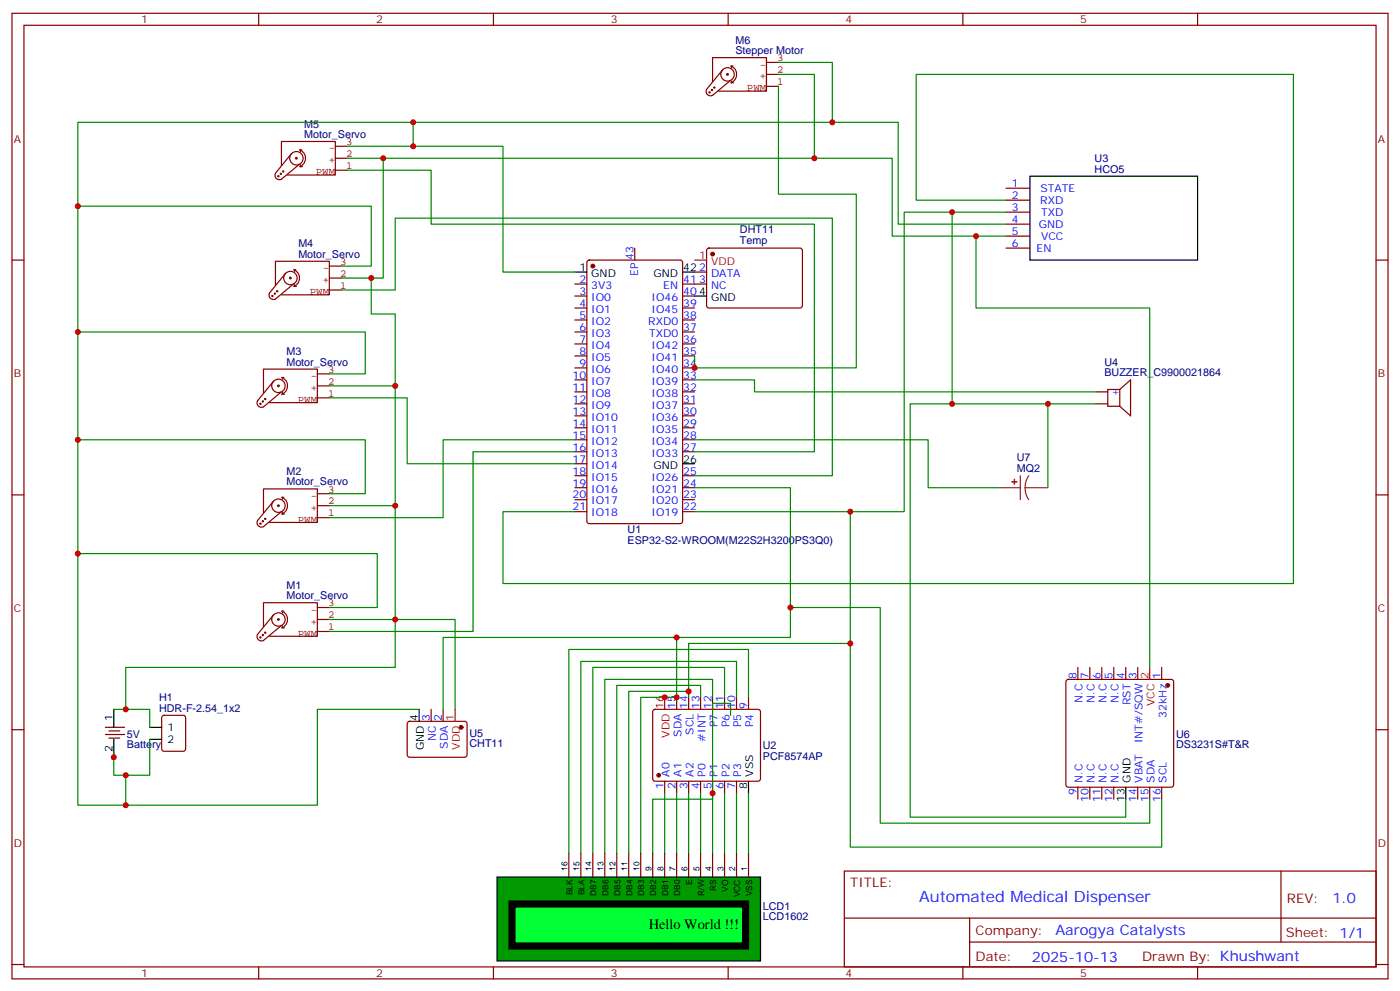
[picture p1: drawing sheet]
<svg xmlns="http://www.w3.org/2000/svg" width="412mm" height="292mm" viewBox="0 0 412 292" stroke-linecap="round" stroke-linejoin="round" font-family="sans-serif">
<g fill="none" stroke="#870000" stroke-width=".35">
<path d="M3.5 3.9h405.4v284.4h-405.4zM7.1 7.4h398.2v277.3h-398.2zM76.2 3.9v3.5M145.3 3.9v3.5M214.5 3.9v3.5M283.6 3.9v3.5M352.8 3.9v3.5M3.5 76.6h3.6M173.1 76.8l.5-.2h26.8l.6 .4 .1 76.5-.5 .6-27 .1-.7-.5v-76.4zM187 73.1v3.5M405.3 76.6h3.6M169.3 83.6h3.6"/>
<path d="M169.3 87.2h3.6M169.3 90.7h3.6M169.3 94.2h3.6M169.3 97.8h3.6M201.1 83.6h3.5M201.1 87.2h3.5M201.1 90.7h3.5M201.1 94.2h3.5M201.1 97.8h3.5M169.3 101.3h3.6M169.3 104.8h3.6M169.3 108.3h3.6"/>
<path d="M169.3 111.9h3.6M169.3 115.4h3.6M169.3 118.9h3.6M201.1 101.3h3.5M201.1 104.8h3.5M201.1 108.3h3.5M201.1 111.9h3.5M201.1 115.4h3.5M201.1 118.9h3.5M169.3 122.4h3.6M169.3 126h3.6M169.3 129.5h3.6"/>
<path d="M169.3 133h3.6M169.3 136.6h3.6M201.1 122.4h3.5M201.1 126h3.5M201.1 129.5h3.5M201.1 133h3.5M3.5 145.7h3.6M169.3 140.1h3.6M169.3 143.6h3.6M169.3 147.1h3.6M169.3 150.7h3.6M201.1 140.1h3.5"/>
<path d="M201.1 143.6h3.5M201.1 147.1h3.5M201.1 150.7h3.5M405.3 145.7h3.6M3.5 214.9h3.6M31 214.2h5.7M31 216.3h5.7M32.1 215.2h3.2M32.1 217.3h3.2M47.9 210.9l.4-.3h5.7l.6 .5 .1 9.4-.5 .7h-5.9l-.6-.4-.1-9.5zM405.3 214.9h3.6M248.7 256.5h156.6v28.2h-156.6z"/>
<path d="M377.3 256.5v20.9M248.7 270.4h156.5M285.6 277.4h119.6M285.6 270.4v14.1M3.5 284h3.6M76.2 284.7v3.6M145.3 284.7v3.6M214.5 284.7v3.6M283.6 284.7v3.6M352.8 284.7v3.6M405.3 284h3.6"/>
</g>
<circle cx="174.6" cy="78.4" r=".53" fill="#870000" stroke="#870000" stroke-width=".35"/>
<path d="M169.3 80.1h3.6M201.1 80.1h3.5M201.1 136.6h3.5M33.5 208.9v5.3M33.5 217.7v5.3M44.1 214.2h3.5M44.1 217.7h3.5" fill="none" stroke="#000" stroke-width=".35"/>
<g fill="none" stroke="#850000" stroke-width=".35">
<path d="M81.9 51.8l.3 .1-.2 .2-.2-.2M82.6 51.1l.3 .1-.2 .2-.2-.2M82.9 48.7v-7h15.9v9.8h-14.1M83.3 50.4l.3 .1-.2 .2-.1-.2M85.3 46.4a1.98 1.98 0 0 1 3.1-1.5 1.98 1.98 0 0 1-.1 3.4 1.98 1.98 0 0 1-3-1.7M85.9 45.2l-4.8 5.8a1.3 1.3 0 0 0 .3 1.5 1.3 1.3 0 0 0 1.5 .3l5.3-4.4M87.1 46.4l.5 .2-.3 .2-.2-.2M88.4 44.1a2.68 2.68 0 0 1 1.6 2.5 2.68 2.68 0 0 1-1.6 2.5M88.4 44.1h.5M88.4 44.1l.1 .6M88.4 49.1h.7M88.5 48.5l-.1 .6"/>
<path d="M98.8 50.1h3.5M98.8 46.6h3.5M98.8 43.1h3.5M86.6 79.4a2.68 2.68 0 0 1 1.6 2.5 2.68 2.68 0 0 1-1.6 2.4M86.6 79.4h.5M86.6 79.4l.2 .5M97 78.4h3.5M80.1 87.1l.3 .1-.1 .1-.2-.1M80.8 86.3l.3 .2-.1 .1-.2-.1M81.1 84v-7.1h15.9v9.9h-14.1M81.5 85.6l.3 .2-.1 .1-.2-.1M83.6 81.7a1.98 1.98 0 0 1 3-1.5 1.98 1.98 0 0 1-.1 3.4 1.98 1.98 0 0 1-2.9-1.7"/>
<path d="M84.1 80.5l-4.7 5.8a1.31 1.31 0 0 0 .2 1.5 1.31 1.31 0 0 0 1.5 .2l5.3-4.4M85.4 81.7l.4 .2-.3 .2-.2-.2M86.6 84.3h.7M86.8 83.8l-.2 .5M97 85.4h3.5M97 81.9h3.5M76.6 118.8l.3 .1-.2 .2-.1-.2M77.3 118.1l.3 .1-.2 .2-.1-.2M77.6 115.7v-7h15.9v9.9h-14.1M78 117.4l.3 .1-.2 .2-.1-.2M80.1 113.5a1.98 1.98 0 0 1 3-1.5 1.98 1.98 0 0 1-.1 3.4 1.98 1.98 0 0 1-3-1.8M80.6 112.2l-4.7 5.8a1.31 1.31 0 0 0 .2 1.6 1.31 1.31 0 0 0 1.5 .2l5.3-4.4"/>
<path d="M81.8 113.5l.5 .1-.3 .3-.2-.3M83.1 111.2a2.68 2.68 0 0 1 1.6 2.4 2.68 2.68 0 0 1-1.6 2.5M83.3 115.6l-.2 .5h.7M83.6 111.2h-.5l.2 .5M93.5 117.2h3.5M93.5 113.6h3.5M93.5 110.1h3.5M76.6 154.1l.3 .1-.2 .2-.1-.2M77.3 153.4l.3 .1-.2 .2-.1-.2M77.6 151v-7h15.9v9.8h-14.1M78 152.7l.3 .1-.2 .2-.1-.2M80.1 148.7a1.98 1.98 0 0 1 3-1.5 1.98 1.98 0 0 1-.1 3.4 1.98 1.98 0 0 1-3-1.7"/>
<path d="M80.6 147.5l-4.7 5.8a1.31 1.31 0 0 0 .2 1.5 1.31 1.31 0 0 0 1.5 .3l5.3-4.4M81.8 148.7l.5 .2-.3 .3-.2-.3M83.1 146.4a2.68 2.68 0 0 1 1.6 2.5 2.68 2.68 0 0 1-1.6 2.5M83.1 146.4h.5M83.1 146.4l.2 .6M83.3 150.8l-.2 .6h.7M93.5 152.4h3.5M93.5 148.9h3.5M93.5 145.4h3.5M83.1 180a2.68 2.68 0 0 1 1.6 2.4 2.68 2.68 0 0 1-1.6 2.5M83.1 180h.5M83.1 180l.2 .5"/>
<path d="M93.5 178.9h3.5M76.6 187.6l.3 .1-.2 .2-.1-.2M77.3 186.9l.3 .1-.2 .2-.1-.2M77.6 184.5v-7h15.9v9.9h-14.1M78 186.2l.3 .1-.2 .2-.1-.2M80.1 182.2a1.98 1.98 0 0 1 3-1.4 1.98 1.98 0 0 1-.1 3.3 1.98 1.98 0 0 1-3-1.7M80.6 181l-4.7 5.8a1.31 1.31 0 0 0 .2 1.6 1.31 1.31 0 0 0 1.5 .2l5.3-4.4M81.8 182.3l.5 .1-.3 .3-.2-.3M83.1 184.9h.7M83.3 184.4l-.2 .5M93.5 185.9h3.5M93.5 182.4h3.5"/>
</g>
<path d="M146.4 258.3h77.6v24.7h-77.6z" fill="#090" stroke="#000" stroke-width=".35"/>
<g fill="none" stroke="#870000" stroke-width=".35">
<path d="M167.6 251.2v7.1M171.1 251.2v7.1M174.6 251.2v7.1M178.2 251.2v7.1M181.7 251.2v7.1M185.2 251.2v7.1M188.7 251.2v7.1M192.3 251.2v7.1M195.8 251.2v7.1M199.3 251.2v7.1M202.8 251.2v7.1M206.4 251.2v7.1"/>
<path d="M209.9 251.2v7.1M213.4 251.2v7.1M217 251.2v7.1M220.5 251.2v7.1"/>
</g>
<path d="M149.9 265.3h70.6v14.1h-70.6z" fill="#000" stroke="#000" stroke-width=".35"/>
<path d="M151.7 267.1h67v10.6h-67z" fill="none" stroke="#000" stroke-width=".35"/>
<path d="M151.7 267.1h67v10.6h-67z" fill="#0f3" stroke="#000" stroke-width=".35"/>
<g fill="none" stroke="#870000" stroke-width=".35">
<path d="M296.3 55.4h7.1M296.3 58.9h7.1M208.4 73.3l.4-.2h27.1l.5 .7-.1 16.5-.6 .4-27.1-.1-.5-.6v-16.2zM296.3 62.5h7.1M296.3 66h7.1M296.3 69.5h7.1M296.3 73.1h7.1M204.6 80.1h3.5M204.6 83.6h3.5M322.8 118.9h3.5M322.8 115.4h3.5M329.8 114.7h-3.5v4.9h3.5"/>
<path d="M329.8 114.7v4.9M329.8 114.7l3.2-2.8v10.5l-3.2-2.8M317.5 196.5v3.6M321 196.5v3.6M324.6 196.5v3.6M328.1 196.5v3.6M331.6 196.5v3.6M335.1 196.5v3.6M342.2 196.5v3.6M120.2 212.6l.4-.2 16.6 .1 .4 .6-.1 9.5-.6 .4-16.5-.1-.5-.6v-9.2zM127 208.9v3.5M130.5 208.9v3.5"/>
<path d="M192.5 209.1l.5-.2h30.6l.4 .7-.1 20-.6 .4h-30.6l-.4-.7v-19.7zM199.3 205.4v3.5M202.8 205.4v3.5M206.4 205.4v3.5M209.9 205.4v3.5M213.4 205.4v3.5M217 205.4v3.5M220.5 205.4v3.5M314.2 200.3l.5-.2h30.3l.5 .2 .2 .5v30.3l-.2 .5-.5 .2h-30.3l-.5-.2-.2-.5v-30.3zM195.8 230v3.6M199.3 230v3.6M202.8 230v3.6"/>
<path d="M206.4 230v3.6M209.9 230v3.6M213.4 230v3.6M217 230v3.6M317.5 231.8v3.5M321 231.8v3.5M324.6 231.8v3.5M328.1 231.8v3.5M335.1 231.8v3.5M338.7 231.8v3.5M342.2 231.8v3.5"/>
</g>
<g fill="#870000" stroke="#870000" stroke-width=".35">
<circle cx="209.9" cy="74.8" r=".53"/>
<circle cx="194" cy="228.3" r=".53"/>
<circle cx="135.8" cy="214.2" r=".53"/>
<circle cx="344" cy="201.8" r=".53"/>
</g>
<path d="M204.6 76.6h3.5M338.7 196.5v3.6M134.1 208.9v3.5M195.8 205.4v3.5" fill="none" stroke="#f00" stroke-width=".35"/>
<path d="M303.4 51.9h49.4v24.7h-49.4zM204.6 87.2h3.5M123.5 208.9v3.5M220.5 230v3.6M331.6 231.8v3.5" fill="none" stroke="#000" stroke-width=".35"/>
<g fill="none" stroke="#008700" stroke-width=".35">
<path d="M229.3 18.4h15.9v17.6M121.7 36h142.9v30h31.7M229.3 21.9h10.6v24.7M229.3 25.4v31.8h22.9v51.1h-47.6v-3.5M102.3 50.1h24.7v15.9h112.9v67h-35.3M102.3 43.1h19.4v-7.1h-98.8v201.1h14.1v-8.8M102.3 46.6h10.6v35.3h-3.5M112.9 46.6h149.9v22.9h33.5M121.7 43.1h26.5v37h21.1M296.3 58.9h-26.4v-37h111.1v149.9h-232.8v-21.1h21.1M22.9 60.7h86.5v17.7h-8.9M280.5 62.5v56.4h42.3"/>
<path d="M287.5 69.5v21.2h51.2v105.8M296.3 62.5h-30v88.2h-61.7M22.9 97.8h84.7v12.3h-10.6M100.5 85.4h15.9v-21.2h128.8v75.9h-40.6M100.5 81.9h8.9v10.6h7v21.1M97 117.2h22.9v19.4h49.4M97 113.6h19.4v35.3M204.6 111.9h17.6v3.5h100.6M280.5 118.9h-12.4v121.7h63.5v-5.3M308.7 118.9v24.7M22.9 129.5h84.7v15.9h-10.6M169.3 133h-30v52.9h-42.3"/>
<path d="M169.3 129.5h-38.8v22.9h-33.5M204.6 129.5h68.8v14.1h21.2M97 148.9h19.4v33.5h-19.4M204.6 143.6h28.2v44.1h-102.3v21.2M250.5 150.7v38.8h-47.7v14.1M22.9 163h88.2v15.9h-14.1M232.8 178.9h26.5v63.5h79.4v-7.1M199.3 187.7v17.7h-10.6v45.8M250.5 189.5v59.9h91.7v-14.1M33.5 208.9h10.6v5.3M37 208.9v-12.4h79.4v-14.1h17.7v26.5M44.1 217.7v10.6h-10.6v-7.1"/>
<path d="M123.5 208.9h-30v28.2h-56.5M202.8 205.4v-1.8h-17.6v47.6M206.4 205.4v-3.6h-24.7v49.4M209.9 205.4v-5.3h-31.7v51.1M213.4 205.4v-8.9h-38.8v54.7M215.2 210.6v-3.5h-5.3v28.2h-17.6v15.9M217 205.4v-10.6h-45.9v56.4M220.5 205.4v-14.2h-52.9v60M195.8 233.6v17.6M199.3 233.6v17.6M202.8 233.6v17.6M206.4 233.6v17.6"/>
<path d="M209.9 233.6v17.6M213.4 233.6v17.6M217 233.6v17.6M220.5 233.6v17.6"/>
</g>
<path d="M294.6 143.6h6M300.6 140.1v7M302 143.6l.2 1.9 .8 1.6M302 143.6h6.7M303 140.1l-.8 1.7-.2 1.8" fill="none" stroke="#8c2424" stroke-width=".35"/>
<g fill="#8c2424" stroke="#8c2424" stroke-width=".35">
<path d="M298.8 141.1v1.5z"/>
<path d="M298.1 141.9h1.4z"/>
</g>
<g fill="none" stroke="#850000" stroke-width=".35">
<path d="M215.4 19.4a2.68 2.68 0 0 1 1.6 2.5 2.68 2.68 0 0 1-1.6 2.5M215.4 19.4h.5M215.4 19.4l.1 .6M225.8 18.4h3.5M208.9 27.1l.3 .1-.2 .2-.2-.2M209.6 26.4l.3 .1-.2 .2-.2-.2M209.9 24v-7h15.9v9.8h-14.1M210.3 25.7l.3 .1-.2 .2-.1-.2M212.3 21.7a1.98 1.98 0 0 1 3.1-1.5 1.98 1.98 0 0 1-.1 3.4 1.98 1.98 0 0 1-3-1.7M212.9 20.5l-4.8 5.8a1.3 1.3 0 0 0 .3 1.5 1.3 1.3 0 0 0 1.5 .3l5.3-4.4M214.1 21.7l.5 .2-.3 .3-.2-.3M215.4 24.4h.7"/>
<path d="M215.5 23.8l-.1 .6M225.8 25.4h3.5M225.8 21.9h3.5"/>
</g>
<g fill="#c00">
<circle cx="195.8" cy="205.4" r=".88"/>
<circle cx="209.9" cy="233.6" r=".88"/>
<circle cx="33.5" cy="223" r=".88"/>
<circle cx="37" cy="228.3" r=".88"/>
<circle cx="22.9" cy="60.7" r=".88"/>
<circle cx="22.9" cy="97.8" r=".88"/>
<circle cx="22.9" cy="129.5" r=".88"/>
<circle cx="22.9" cy="163" r=".88"/>
<circle cx="116.4" cy="148.9" r=".88"/>
<circle cx="116.4" cy="113.6" r=".88"/>
<circle cx="109.4" cy="81.9" r=".88"/>
<circle cx="37" cy="208.9" r=".88"/>
<circle cx="116.4" cy="182.4" r=".88"/>
<circle cx="121.7" cy="43.1" r=".88"/>
<circle cx="112.9" cy="46.6" r=".88"/>
<circle cx="121.7" cy="36" r=".88"/>
<circle cx="280.5" cy="62.5" r=".88"/>
<circle cx="37" cy="237.1" r=".88"/>
<circle cx="199.3" cy="187.7" r=".88"/>
<circle cx="199.3" cy="205.4" r=".88"/>
<circle cx="202.8" cy="203.6" r=".88"/>
<circle cx="250.5" cy="150.7" r=".88"/>
<circle cx="250.5" cy="189.5" r=".88"/>
<circle cx="232.8" cy="178.9" r=".88"/>
<circle cx="280.5" cy="118.9" r=".88"/>
<circle cx="287.5" cy="69.5" r=".88"/>
<circle cx="308.7" cy="118.9" r=".88"/>
<circle cx="245.2" cy="36" r=".88"/>
<circle cx="239.9" cy="46.6" r=".88"/>
<circle cx="204.6" cy="108.3" r=".88"/>
</g>
<text font-size="4.6" fill="#00f" x="270.8" y="265.5">Automated Medical Dispenser</text>
<g font-size="4.2" fill="#00f">
<text x="392.5" y="265.8">1.0</text>
<text x="310.9" y="275.3">Aarogya Catalysts</text>
<text x="304" y="283.1">2025-10-13</text>
</g>
<text font-size="4.2" x="191.1" y="273.4">Hello World !!!</text>
<g font-size="3.9" fill="#800">
<text x="250.5" y="261.1">TITLE:</text>
<text x="379.1" y="265.8">REV:</text>
<text x="287.4" y="275.3">Company:</text>
<text x="378.7" y="275.9">Sheet: 1/1</text>
<text x="287.4" y="283">Date:</text>
<text x="336.4" y="283.1">Drawn By: Khushwant</text>
</g>
<g font-size="3.2" fill="#800">
<text x="41.6" y="6.9">1</text>
<text x="110.8" y="6.9">2</text>
<text x="179.9" y="6.9">3</text>
<text x="249.1" y="6.9">4</text>
<text x="318.2" y="6.9">5</text>
<text x="4.1" y="42">A</text>
<text x="405.9" y="42">A</text>
<text x="4.1" y="111.2">B</text>
<text x="405.9" y="111.2">B</text>
<text x="4.1" y="180.3">C</text>
<text x="405.9" y="180.3">C</text>
<text x="4.1" y="249.4">D</text>
<text x="405.9" y="249.4">D</text>
<text x="41.6" y="287.7">1</text>
<text x="110.8" y="287.7">2</text>
<text x="179.9" y="287.7">3</text>
<text x="249.1" y="287.7">4</text>
<text x="318.2" y="287.7">5</text>
</g>
<g font-size="3.2" fill="#000080">
<text x="216.6" y="15.9">Stepper Motor</text>
<text x="216.6" y="12.9">M6</text>
<text x="89.6" y="40.6">Motor_Servo</text>
<text x="89.6" y="37.6">M5</text>
<text x="322.4" y="47.6">U3</text>
<text x="322.4" y="50.8">HCO5</text>
<text x="218" y="71.8">Temp</text>
<text x="218" y="68.8">DHT11</text>
<text x="87.9" y="75.9">Motor_Servo</text>
<text x="87.9" y="72.8">M4</text>
<text x="84.4" y="107.6">Motor_Servo</text>
<text x="84.4" y="104.6">M3</text>
<text x="325.3" y="107.8">U4</text>
<text x="325.3" y="110.8">BUZZER_C9900021864</text>
<text x="299.5" y="135.8">U7</text>
<text x="84.4" y="142.9">Motor_Servo</text>
<text x="84.4" y="139.9">M2</text>
<text x="299.5" y="139">MQ2</text>
<text x="184.9" y="160.2">ESP32-S2-WROOM(M22S2H3200PS3Q0)</text>
<text x="184.9" y="157">U1</text>
<text x="84.4" y="173.4">M1</text>
<text x="84.4" y="176.4">Motor_Servo</text>
<text x="46.9" y="209.6">HDR-F-2.54_1x2</text>
<text x="46.9" y="206.6">H1</text>
<text x="37.4" y="220.2">Battery</text>
<text x="37.4" y="217.2">5V</text>
<text x="138.3" y="219.9">CHT11</text>
<text x="138.3" y="216.9">U5</text>
<text x="224.7" y="220.6">U2</text>
<text x="346.4" y="220.2">DS3231S#T&amp;R</text>
<text x="346.4" y="217.2">U6</text>
<text x="224.7" y="223.8">PCF8574AP</text>
<text x="224.7" y="268">LCD1</text>
<text x="224.7" y="271">LCD1602</text>
</g>
<g font-size="3.2" fill="#840000">
<text x="223.8" y="23.4">+</text>
<text x="223.8" y="19.9">-</text>
<text x="229" y="21.6">2</text>
<text x="229" y="18">3</text>
<text x="220" y="26.9">PWM</text>
<text x="229" y="25.1">1</text>
<text x="96.8" y="44.6">-</text>
<text x="102" y="46.2">2</text>
<text x="102" y="42.7">3</text>
<text x="93" y="51.6">PWM</text>
<text x="96.8" y="48.1">+</text>
<text x="102" y="49.8">1</text>
<text x="100.2" y="78">3</text>
<text x="95.1" y="83.4">+</text>
<text x="95.1" y="79.9">-</text>
<text x="100.2" y="81.5">2</text>
<text x="91.3" y="86.9">PWM</text>
<text x="100.2" y="85.1">1</text>
<text x="91.5" y="111.6">-</text>
<text x="96.7" y="113.3">2</text>
<text x="96.7" y="109.7">3</text>
<text x="87.7" y="118.7">PWM</text>
<text x="91.5" y="115.1">+</text>
<text x="96.7" y="116.8">1</text>
<text x="91.5" y="146.9">-</text>
<text x="96.7" y="148.6">2</text>
<text x="96.7" y="145">3</text>
<text x="87.7" y="153.9">PWM</text>
<text x="91.5" y="150.4">+</text>
<text x="96.7" y="152.1">1</text>
<text x="96.7" y="178.5">3</text>
<text x="91.5" y="183.9">+</text>
<text x="91.5" y="180.4">-</text>
<text x="96.7" y="185.6">1</text>
<text x="96.7" y="182.1">2</text>
<text x="87.7" y="187.4">PWM</text>
</g>
<g font-size="3.2" fill="#00f">
<text x="298.1" y="55.1">1</text>
<text x="298.1" y="58.6">2</text>
<text x="306.5" y="56.5">STATE</text>
<text x="298.1" y="62.1">3</text>
<text x="298.1" y="65.7">4</text>
<text x="306.4" y="60">RXD</text>
<text x="306.7" y="63.5">TXD</text>
<text x="298.1" y="69.2">5</text>
<text x="306" y="67.1">GND</text>
<text x="306.7" y="70.6">VCC</text>
<text x="186.6" y="76.6" transform="rotate(-90 186.6 76.6)">43</text>
<text x="298.1" y="72.7">6</text>
<text x="305.4" y="74.1">EN</text>
<text x="170.7" y="83.3">2</text>
<text x="188" y="81.2" transform="rotate(-90 188 81.2)">EP</text>
<text x="201.3" y="83.3">41</text>
<text x="205.9" y="79.8">2</text>
<text x="205.9" y="83.3">3</text>
<text x="209.4" y="81.5">DATA</text>
<text x="170.7" y="86.8">3</text>
<text x="174.2" y="85.1">3V3</text>
<text x="174.2" y="88.6">IO0</text>
<text x="191.9" y="88.6">IO46</text>
<text x="195.4" y="85.1">EN</text>
<text x="201.3" y="86.8">40</text>
<text x="209.4" y="85.1">NC</text>
<text x="170.7" y="90.3">4</text>
<text x="170.7" y="93.9">5</text>
<text x="174.2" y="92.1">IO1</text>
<text x="174.2" y="95.6">IO2</text>
<text x="190.9" y="95.6">RXD0</text>
<text x="191.9" y="92.1">IO45</text>
<text x="201.3" y="93.9">38</text>
<text x="201.3" y="90.3">39</text>
<text x="170.7" y="97.4">6</text>
<text x="170.7" y="100.9">7</text>
<text x="174.2" y="99.2">IO3</text>
<text x="191.2" y="99.2">TXD0</text>
<text x="201.3" y="100.9">36</text>
<text x="201.3" y="97.4">37</text>
<text x="170.7" y="104.5">8</text>
<text x="170.7" y="108">9</text>
<text x="174.2" y="102.7">IO4</text>
<text x="174.2" y="106.2">IO5</text>
<text x="191.9" y="106.2">IO41</text>
<text x="191.9" y="102.7">IO42</text>
<text x="201.3" y="108">34</text>
<text x="201.3" y="104.5">35</text>
<text x="168.7" y="111.5">10</text>
<text x="174.2" y="109.7">IO6</text>
<text x="174.2" y="113.3">IO7</text>
<text x="191.9" y="113.3">IO39</text>
<text x="191.9" y="109.7">IO40</text>
<text x="201.3" y="111.5">33</text>
<text x="168.7" y="115">11</text>
<text x="168.7" y="118.6">12</text>
<text x="174.2" y="116.8">IO8</text>
<text x="191.9" y="116.8">IO38</text>
<text x="201.3" y="118.6">31</text>
<text x="201.3" y="115">32</text>
<text x="327.4" y="116.5">+</text>
<text x="168.7" y="122.1">13</text>
<text x="168.7" y="125.6">14</text>
<text x="174.2" y="120.3">IO9</text>
<text x="174.2" y="123.9">IO10</text>
<text x="191.9" y="123.9">IO36</text>
<text x="191.9" y="120.3">IO37</text>
<text x="201.3" y="125.6">29</text>
<text x="201.3" y="122.1">30</text>
<text x="168.7" y="129.2">15</text>
<text x="174.2" y="127.4">IO11</text>
<text x="174.2" y="130.9">IO12</text>
<text x="191.9" y="130.9">IO34</text>
<text x="191.9" y="127.4">IO35</text>
<text x="201.3" y="129.2">28</text>
<text x="168.7" y="132.7">16</text>
<text x="168.7" y="136.2">17</text>
<text x="174.2" y="134.4">IO13</text>
<text x="174.2" y="138">IO14</text>
<text x="191.9" y="134.4">IO33</text>
<text x="201.3" y="132.7">27</text>
<text x="168.7" y="139.7">18</text>
<text x="168.7" y="143.3">19</text>
<text x="174.2" y="141.5">IO15</text>
<text x="191.9" y="141.5">IO26</text>
<text x="201.3" y="143.3">24</text>
<text x="201.3" y="139.7">25</text>
<text x="168.7" y="146.8">20</text>
<text x="174.2" y="145">IO16</text>
<text x="174.2" y="148.6">IO17</text>
<text x="191.9" y="148.6">IO20</text>
<text x="191.9" y="145">IO21</text>
<text x="201.3" y="146.8">23</text>
<text x="168.7" y="150.3">21</text>
<text x="174.2" y="152.1">IO18</text>
<text x="191.9" y="152.1">IO19</text>
<text x="201.3" y="150.3">22</text>
<text x="317.1" y="199.9" transform="rotate(-90 317.1 199.9)">8</text>
<text x="320.7" y="199.9" transform="rotate(-90 320.7 199.9)">7</text>
<text x="324.2" y="199.9" transform="rotate(-90 324.2 199.9)">6</text>
<text x="327.7" y="199.9" transform="rotate(-90 327.7 199.9)">5</text>
<text x="331.3" y="199.9" transform="rotate(-90 331.3 199.9)">4</text>
<text x="334.8" y="199.9" transform="rotate(-90 334.8 199.9)">3</text>
<text x="341.8" y="199.9" transform="rotate(-90 341.8 199.9)">1</text>
<text x="199" y="208.7" transform="rotate(-90 199 208.7)">15</text>
<text x="202.5" y="208.7" transform="rotate(-90 202.5 208.7)">14</text>
<text x="206" y="208.7" transform="rotate(-90 206 208.7)">13</text>
<text x="209.5" y="208.7" transform="rotate(-90 209.5 208.7)">12</text>
<text x="213.1" y="208.7" transform="rotate(-90 213.1 208.7)">11</text>
<text x="216.6" y="208.7" transform="rotate(-90 216.6 208.7)">10</text>
<text x="220.1" y="208.7" transform="rotate(-90 220.1 208.7)">9</text>
<text x="318.9" y="207.1" transform="rotate(-90 318.9 207.1)">N.C</text>
<text x="322.4" y="207.1" transform="rotate(-90 322.4 207.1)">N.C</text>
<text x="326" y="207.1" transform="rotate(-90 326 207.1)">N.C</text>
<text x="329.5" y="207.1" transform="rotate(-90 329.5 207.1)">N.C</text>
<text x="333" y="207.7" transform="rotate(-90 333 207.7)">RST</text>
<text x="126.6" y="212.2" transform="rotate(-90 126.6 212.2)">3</text>
<text x="130.2" y="212.2" transform="rotate(-90 130.2 212.2)">2</text>
<text x="211.3" y="214.1" transform="rotate(-90 211.3 214.1)">P7</text>
<text x="214.8" y="214.1" transform="rotate(-90 214.8 214.1)">P6</text>
<text x="218.4" y="214.1" transform="rotate(-90 218.4 214.1)">P5</text>
<text x="221.9" y="214.1" transform="rotate(-90 221.9 214.1)">P4</text>
<text x="343.6" y="211.3" transform="rotate(-90 343.6 211.3)">32kHz</text>
<text x="128.4" y="218.3" transform="rotate(-90 128.4 218.3)">NC</text>
<text x="131.9" y="220.5" transform="rotate(-90 131.9 220.5)">SDA</text>
<text x="200.7" y="217" transform="rotate(-90 200.7 217)">SDA</text>
<text x="204.3" y="216.3" transform="rotate(-90 204.3 216.3)">SCL</text>
<text x="207.8" y="218.4" transform="rotate(-90 207.8 218.4)">#INT</text>
<text x="336.5" y="218.9" transform="rotate(-90 336.5 218.9)">INT#/SQW</text>
<text x="195.4" y="232.2" transform="rotate(-90 195.4 232.2)">1</text>
<text x="197.2" y="228.7" transform="rotate(-90 197.2 228.7)">A0</text>
<text x="199" y="232.2" transform="rotate(-90 199 232.2)">2</text>
<text x="200.7" y="228.7" transform="rotate(-90 200.7 228.7)">A1</text>
<text x="202.5" y="232.2" transform="rotate(-90 202.5 232.2)">3</text>
<text x="204.3" y="228.7" transform="rotate(-90 204.3 228.7)">A2</text>
<text x="206" y="232.2" transform="rotate(-90 206 232.2)">4</text>
<text x="207.8" y="228.7" transform="rotate(-90 207.8 228.7)">P0</text>
<text x="209.5" y="232.2" transform="rotate(-90 209.5 232.2)">5</text>
<text x="211.3" y="228.7" transform="rotate(-90 211.3 228.7)">P1</text>
<text x="213.1" y="232.2" transform="rotate(-90 213.1 232.2)">6</text>
<text x="214.8" y="228.7" transform="rotate(-90 214.8 228.7)">P2</text>
<text x="216.6" y="232.2" transform="rotate(-90 216.6 232.2)">7</text>
<text x="218.4" y="228.7" transform="rotate(-90 218.4 228.7)">P3</text>
<text x="318.9" y="230.5" transform="rotate(-90 318.9 230.5)">N.C</text>
<text x="322.4" y="230.5" transform="rotate(-90 322.4 230.5)">N.C</text>
<text x="326" y="230.5" transform="rotate(-90 326 230.5)">N.C</text>
<text x="329.5" y="230.5" transform="rotate(-90 329.5 230.5)">N.C</text>
<text x="336.5" y="230.5" transform="rotate(-90 336.5 230.5)">VBAT</text>
<text x="340.1" y="230.5" transform="rotate(-90 340.1 230.5)">SDA</text>
<text x="343.6" y="230.5" transform="rotate(-90 343.6 230.5)">SCL</text>
<text x="317.1" y="234" transform="rotate(-90 317.1 234)">9</text>
<text x="320.7" y="236" transform="rotate(-90 320.7 236)">10</text>
<text x="324.2" y="236" transform="rotate(-90 324.2 236)">11</text>
<text x="327.7" y="236" transform="rotate(-90 327.7 236)">12</text>
<text x="334.8" y="236" transform="rotate(-90 334.8 236)">14</text>
<text x="338.3" y="236" transform="rotate(-90 338.3 236)">15</text>
<text x="341.8" y="236" transform="rotate(-90 341.8 236)">16</text>
</g>
<g font-size="3.2" fill="#f00">
<text x="205.9" y="76.2">1</text>
<text x="209.4" y="78">VDD</text>
<text x="338.3" y="199.9" transform="rotate(-90 338.3 199.9)">2</text>
<text x="195.4" y="208.7" transform="rotate(-90 195.4 208.7)">16</text>
<text x="340.1" y="208" transform="rotate(-90 340.1 208)">VCC</text>
<text x="133.7" y="212.2" transform="rotate(-90 133.7 212.2)">1</text>
<text x="135.5" y="220.8" transform="rotate(-90 135.5 220.8)">VDD</text>
<text x="197.2" y="217.2" transform="rotate(-90 197.2 217.2)">VDD</text>
</g>
<g font-size="3.2">
<text x="170.7" y="79.8">1</text>
<text x="174.2" y="81.5">GND</text>
<text x="192.5" y="81.5">GND</text>
<text x="201.3" y="79.8">42</text>
<text x="205.9" y="86.8">4</text>
<text x="209.4" y="88.6">GND</text>
<text x="192.5" y="138">GND</text>
<text x="201.3" y="136.2">26</text>
<text x="33.2" y="212.4" transform="rotate(-90 33.2 212.4)">1</text>
<text x="49.4" y="215.2">1</text>
<text x="123.1" y="212.2" transform="rotate(-90 123.1 212.2)">4</text>
<text x="33.2" y="221.5" transform="rotate(-90 33.2 221.5)">2</text>
<text x="49.4" y="218.8">2</text>
<text x="124.9" y="221" transform="rotate(-90 124.9 221)">GND</text>
<text x="220.1" y="232.2" transform="rotate(-90 220.1 232.2)">8</text>
<text x="221.9" y="228.7" transform="rotate(-90 221.9 228.7)">VSS</text>
<text x="333" y="230.5" transform="rotate(-90 333 230.5)">GND</text>
<text x="331.3" y="236" transform="rotate(-90 331.3 236)">13</text>
</g>
<g font-size="2.5">
<text x="167.2" y="256.5" transform="rotate(-90 167.2 256.5)">16</text>
<text x="170.7" y="256.5" transform="rotate(-90 170.7 256.5)">15</text>
<text x="174.3" y="256.5" transform="rotate(-90 174.3 256.5)">14</text>
<text x="177.8" y="256.5" transform="rotate(-90 177.8 256.5)">13</text>
<text x="181.3" y="256.5" transform="rotate(-90 181.3 256.5)">12</text>
<text x="184.9" y="256.5" transform="rotate(-90 184.9 256.5)">11</text>
<text x="188.4" y="256.5" transform="rotate(-90 188.4 256.5)">10</text>
<text x="191.9" y="256.5" transform="rotate(-90 191.9 256.5)">9</text>
<text x="195.4" y="256.5" transform="rotate(-90 195.4 256.5)">8</text>
<text x="199" y="256.5" transform="rotate(-90 199 256.5)">7</text>
<text x="202.5" y="256.5" transform="rotate(-90 202.5 256.5)">6</text>
<text x="206" y="256.5" transform="rotate(-90 206 256.5)">5</text>
<text x="209.5" y="256.5" transform="rotate(-90 209.5 256.5)">4</text>
<text x="213.1" y="256.5" transform="rotate(-90 213.1 256.5)">3</text>
<text x="216.6" y="256.5" transform="rotate(-90 216.6 256.5)">2</text>
<text x="220.1" y="256.5" transform="rotate(-90 220.1 256.5)">1</text>
<text x="168.6" y="263.6" transform="rotate(-90 168.6 263.6)">BLK</text>
<text x="172.2" y="263.6" transform="rotate(-90 172.2 263.6)">BLA</text>
<text x="175.7" y="263.8" transform="rotate(-90 175.7 263.8)">DB7</text>
<text x="179.2" y="263.8" transform="rotate(-90 179.2 263.8)">DB6</text>
<text x="182.7" y="263.8" transform="rotate(-90 182.7 263.8)">DB5</text>
<text x="186.3" y="263.8" transform="rotate(-90 186.3 263.8)">DB4</text>
<text x="189.8" y="263.8" transform="rotate(-90 189.8 263.8)">DB3</text>
<text x="193.3" y="263.8" transform="rotate(-90 193.3 263.8)">DB2</text>
<text x="196.8" y="263.8" transform="rotate(-90 196.8 263.8)">DB1</text>
<text x="200.4" y="263.8" transform="rotate(-90 200.4 263.8)">DB0</text>
<text x="203.9" y="260.6" transform="rotate(-90 203.9 260.6)">E</text>
<text x="207.4" y="263.8" transform="rotate(-90 207.4 263.8)">R/W</text>
<text x="211" y="262.4" transform="rotate(-90 211 262.4)">RS</text>
<text x="214.5" y="262.5" transform="rotate(-90 214.5 262.5)">VO</text>
<text x="221.5" y="263.9" transform="rotate(-90 221.5 263.9)">VSS</text>
<text x="218" y="264.2" transform="rotate(-90 218 264.2)">VCC</text>
</g>
</svg>
